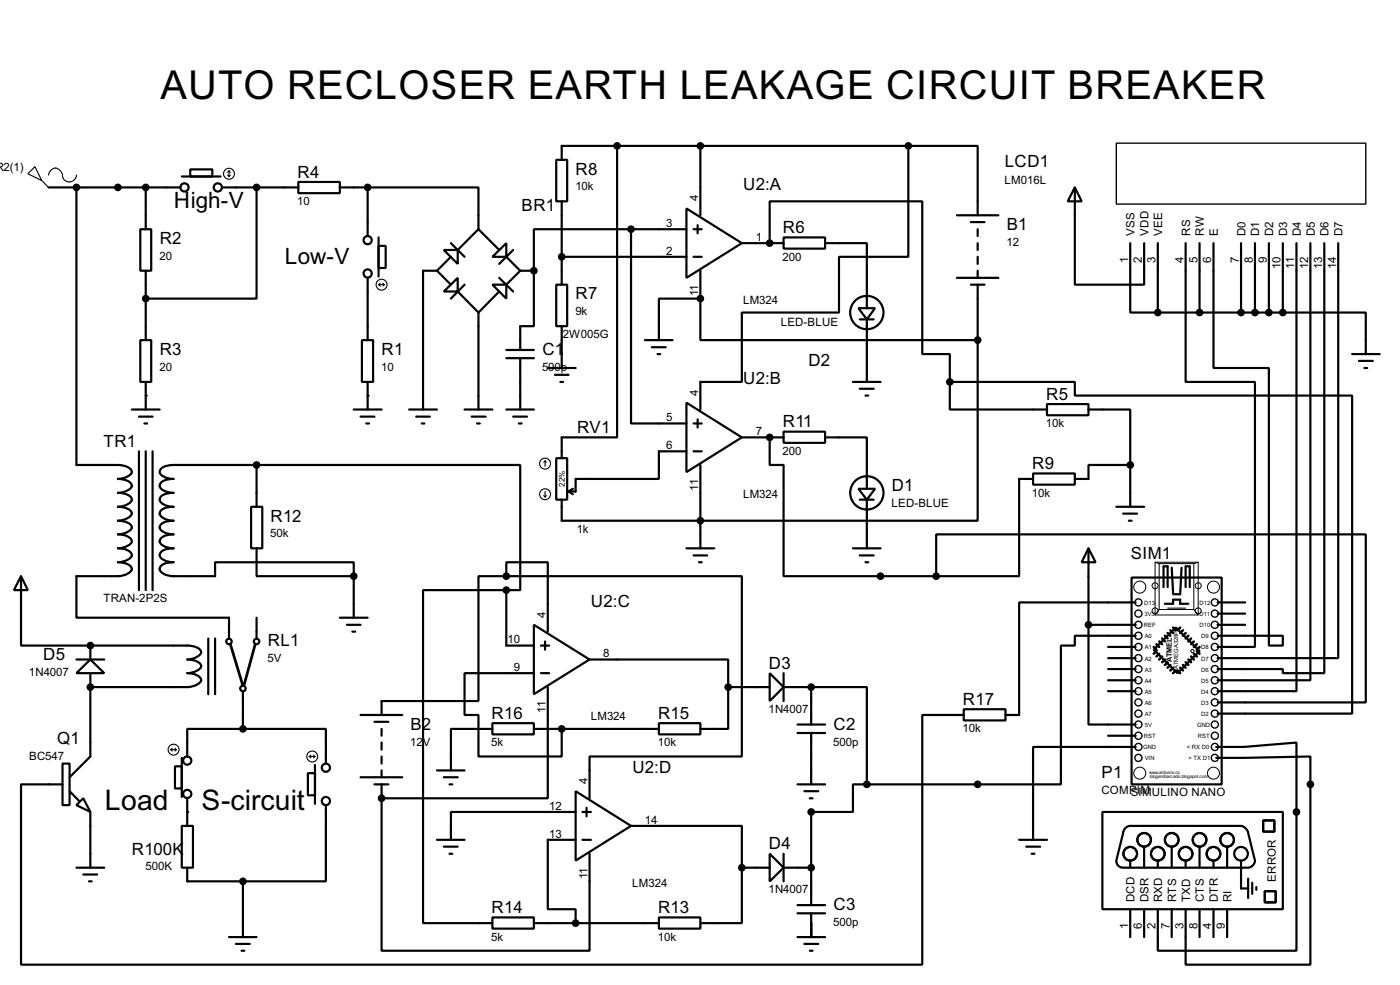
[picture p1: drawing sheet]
<svg xmlns="http://www.w3.org/2000/svg" width="256mm" height="180mm" viewBox="0 0 256 180" stroke-linecap="round" stroke-linejoin="round" font-family="sans-serif">
<g fill="none" stroke="#000" stroke-width=".4">
<path d="M8.9 34.3h24.2M14 34.3v50.8h7.6a2.33 2.33 0 0 1 2.6 1.3 2.68 2.68 0 0 1-2.6 1.3 3.1 3.1 0 0 1 2.5 .9 .88 .88 0 0 1-.7 1.2l-1.2 .3-.6 .1a3.2 3.2 0 0 1 2.5 .9 .9 .9 0 0 1-.7 1.2l-1.2 .4-.6 .1a3.2 3.2 0 0 1 2.5 .8 .89 .89 0 0 1-.7 1.2l-1.2 .4-.6 .1a3.2 3.2 0 0 1 2.5 .9 .86 .86 0 0 1-.7 1.2l-1.2 .3-.6 .1a2.33 2.33 0 0 1 2.6 1.3 2.68 2.68 0 0 1-2.6 1.3 3.1 3.1 0 0 1 2.5 .9 .88 .88 0 0 1-.7 1.2l-1.2 .3-.6 .1a3.2 3.2 0 0 1 2.5 .9 .9 .9 0 0 1-.7 1.2l-1.2 .4-.6 .1h-7.6v7.6h28v3.8M26.7 34.3v7.7M33.3 32.3h7.1M34.9 31h4v1.3h-4zM40.7 34.3h14M47 34.3v20.4h-20.3M54.7 33.3h7.6v2.1h-7.6zM62.3 34.3h5.1M67.4 34.3h20.3v7.7M67.4 34.3v8.9M101.9 29.3h2v7.6h-2z"/>
<path d="M102.9 36.9v15.2M113.1 26.7v53.4h-10.2v3.8M125.8 38.2l10.1 6.3-10.1 6.4zM128.3 26.7v12.7M166.4 26.7h12.7v12.7M166.4 26.7v20.3h-12.7v10.2h-17.8v12.7h-7.6v5.1M166.4 26.7h-63.5v2.6M175.3 39.4h7.6M196.9 34.3l1.3 2.6h-2.6zM196.9 34.3v17.8h12.7v-7.6M25.7 42h2v7.6h-2zM26.7 49.6v12.7"/>
<path d="M67.4 50.9v11.4M69.4 45h1.3v4.1h-1.3zM69.4 43.5v7.1M80.1 49.6h-2.6v25.4M80.1 49.6l2.5 2.5M81.3 45.8h2.6v2.5zM81.3 53.4l2.6-2.5v2.5zM82.6 44.5l2.5 2.5M82.6 47l-2.5 2.6M83.9 53.4l3.8 3.8M85.1 52.1l-2.5 2.6M87.7 57.2v17.8"/>
<path d="M87.7 42l-3.8 3.8M87.7 42l3.8 3.8M90.2 52.1h2.6v2.6zM90.2 47l2.6-2.5v2.5zM91.5 50.9l2.5 2.5M91.5 53.4l-3.8 3.8M92.8 47l2.5 2.6M94 45.8l-2.5 2.5M95.3 49.6l-2.5 2.5M95.3 49.6h2.5M97.8 49.6v10.1h-2.5v4.4M101.9 52.1h2v7.6h-2z"/>
<path d="M102.9 59.7v7.7M102.9 47h22.9M115.6 42v35.5h10.2M115.6 42h-17.8v7.6M115.6 42h10.2M127.1 47h1.5M127.1 42h1.5M127.8 41.2v1.5M128.3 54.7h-7.6v7.6M128.3 54.7v7.6h50.8M128.3 49.6v5.1M135.9 44.5h7.7"/>
<path d="M141 44.5v-7.6h28v27.9h5v5.1M143.6 43.5h7.6v2h-7.6zM151.2 44.5h7.6v11.9M157.3 56.4h3l-1.5 2.1zM157.5 58.5h2.6M158.8 58.5v11.4M175.3 50.9h7.6M177.9 40.7h2.5M177.9 52.1h2.5M179.1 42v1.2M179.1 44.5v1.3M179.1 47v1.3"/>
<path d="M179.1 49.6v1.3M179.1 52.1v10.2M207.1 44.5v12.7h5M212.1 57.2h22.9M212.1 44.5v12.7M217.2 44.5v25.4h12.7v48.5h-6.8M219.8 44.5v12.7M222.3 44.5v22.9h10.2v50.8h2.5v-1.8h-11.9M227.4 44.5v12.7M229.9 44.5v12.7M232.5 44.5v12.7M235 57.2h15.2v7.6"/>
<path d="M235 44.5v12.7M237.5 44.5v82h-14.4M240.1 44.5v80h-17M242.6 44.5v78.7h-7.6v-.7h-11.9M245.2 44.5v76h-22.1M24.2 75h5.1M25.5 76.3h2.5M25.7 62.3h2v7.6h-2zM26.5 77.5h.5M26.7 69.9v5.1M64.8 75h5.1M66.1 76.3h2.5"/>
<path d="M66.3 62.3h2.1v7.6h-2.1zM67.1 77.5h.5M67.4 69.9v5.1M75 75h5.1M76.3 76.3h2.5M77.3 77.5h.5M85.1 75h5.1M86.4 76.3h2.6M87.4 77.5h.5M92.8 75h5M92.8 64.1h5M92.8 65.6h5"/>
<path d="M94 76.3h2.6M95.1 77.5h.5M95.3 65.6v9.4M100.4 67.4h5.1M101.7 68.6h2.5M102.7 69.9h.5M118.2 62.3h5M119.4 63.6h2.6M120.5 64.8h.5M125.8 73.7l10.1 6.4-10.1 6.3zM127.1 77.5h1.5M127.8 76.8v1.5"/>
<path d="M143.6 79h7.6v2.1h-7.6zM156.3 69.9h5M157.5 71.2h2.6M158.6 72.4h.5M174 69.9v5.1h17.8M174 69.9h22.9v2.5h50.8v58.2h-24.6M179.1 62.3v33h-76.2v-3.8M191.8 74h7.6v2h-7.6zM199.4 75h7.7v10.1M247.7 64.8h5.1M249 66.1h2.5M250 67.4h.5"/>
<path d="M25.5 82.6v25.4M26.7 82.6v25.4M28 82.6v25.4M46 92.8h2.1v7.6h-2.1zM47 85.1h48.3v22.9h-2.5M47 85.1h-15.2a2.87 2.87 0 0 0-2.5 .9 .88 .88 0 0 0 .6 1.2l1.2 .4 .7 .1a2.84 2.84 0 0 0-2.5 .9 .89 .89 0 0 0 .6 1.2l1.2 .3 .7 .1a2.91 2.91 0 0 0-2.5 .9 .93 .93 0 0 0 .6 1.2l1.2 .4 .7 .1a2.91 2.91 0 0 0-2.5 .8 .91 .91 0 0 0 .6 1.2l1.2 .4 .7 .1a2.91 2.91 0 0 0-2.5 .9 .88 .88 0 0 0 .6 1.2l1.2 .3 .7 .1a2.87 2.87 0 0 0-2.5 .9 .88 .88 0 0 0 .6 1.2l1.2 .4 .7 .1a2.84 2.84 0 0 0-2.5 .9 .89 .89 0 0 0 .6 1.2l1.2 .3 .7 .1a2.91 2.91 0 0 0-2.5 .9 .93 .93 0 0 0 .6 1.2l1.2 .4 .7 .1h7.6v-2.6h25.4v2.6M47 85.1v7.7M101.9 83.9h2v7.6h-2zM104.2 90l.8 .5M105 89.5l-.8 .5M125.8 82.6h-5.1v5.1h-15.2v2.3h-1.3M127.1 82.6h1.5"/>
<path d="M128.3 85.1v15.3M135.9 80.1h7.7M141 80.1v5h2.6v20.4h27.9M151.2 80.1h7.6v9.4M157.3 89.5h3l-1.5 2zM157.5 91.5h2.6M158.8 91.5v8.9M189.3 86.7h7.6v2h-7.6zM189.3 87.7h-2.6v17.8h-15.2M204.5 92.8h5.1M205.8 94h2.5M206.8 95.3h.5"/>
<path d="M207.1 85.1h-7.7v2.6h-2.5M207.1 85.1v7.7M3.9 105.5l1.2 2.5h-2.5zM3.9 105.5v12.7h12.7M16.6 118.2h17.7a3.2 3.2 0 0 1 2.5 .8 .89 .89 0 0 1-.7 1.2l-1.2 .4-.6 .1a3.2 3.2 0 0 1 2.5 .9 .86 .86 0 0 1-.7 1.2l-1.2 .3-.6 .1a2.33 2.33 0 0 1 2.6 1.3 2.68 2.68 0 0 1-2.6 1.3h-17.7M16.6 118.2v2.5M38.2 116.9v10.2M39.4 116.9v10.2M47 100.4v5.1h17.8M47 113.1v3.8M62.3 113.1h5.1M63.6 114.4h2.5"/>
<path d="M64.6 115.6h.5M64.8 105.5v7.6M92.8 108h-15.3v61h12.7M92.8 105.5h-5.1v22.8h-17.8v2.6M92.8 105.5v-2.6h7.6v12.7M92.8 105.5h43.1v33h-27.9v7.6M92.8 108v10.2h5M97.8 114.4l10.2 6.3-10.2 6.4zM99.1 118.2h1.5M99.9 117.4v1.5M125.8 100.4h5.1M127.1 101.7h2.5"/>
<path d="M128.1 102.9h.5M156.3 100.4h5M157.5 101.7h2.6M158.6 102.9h.5M171.5 105.5v-7.7h78.7v30.8h-27.1M199.4 100.4l1.3 2.5h-2.5zM199.4 114.4v18.2h8.7M199.4 100.4v14M199.4 114.4h8.7M203 118.4h5.1M207.3 105.7h16.5v37.9h-16.5zM208.1 110.3h-21.4v20.6h-2.5"/>
<path d="M208.1 116.4h-11.2v1.8h-2.5v25.4h-35.6M213.2 107.5v-3.8h.7v3.8M213.4 110.5h1.5v-.7h1.3v.7h1.5M214.7 103.9l.2 4.6M215.4 114.9l4.4 4.3-4.1 4-4.3-4.3zM216.5 103.9l-.3 4.9h-1.3M217.2 107.5v-3.8h.8v3.8M223.1 114.4h5M223.1 112.3h5M223.1 110.3h5M11.5 139.8h1.3v7.6h-1.3zM14 123.2l2.6-2.5 2.5 2.5z"/>
<path d="M14 120.7h5.1M16.6 123.2v15.3l-3.8 3.8M33.3 138.7v7.2M44.5 133.4h15.2v6.4M44.5 133.4h-10.2v5.1M44.5 126.5v6.9M66.1 130.9h7.6M68.6 132.1h2.6M69.9 133.4v1.3M69.9 135.9v1.3M69.9 138.5v1.3M90.2 132.4h7.6v2h-7.6z"/>
<path d="M90.2 133.4h-7.6v7.6M97.8 123.2h-12.7v7.7h2.6v7.6h15.2v-5.1M97.8 133.4h22.9M99.1 123.2h1.5M100.4 125.8v20.3h-30.5M108 120.7h25.4v5.1M120.7 132.4h7.6v2h-7.6zM133.4 125.8v7.6h-5.1M133.4 125.8h7.6M141 123.2l2.6 2.6-2.6 2.5zM143.6 125.8h5M143.6 123.2v5.1"/>
<path d="M146.1 134.2h5.1M146.1 132.6h5.1M148.6 125.8h10.2v17.8M148.6 125.8v6.8M148.6 134.2v9.4M176.6 129.8h7.6v2.1h-7.6zM176.6 130.9h-7.6v45.7h-165.1v-33h7.6M203 126.5h5.1M203 124.5h5.1M203 122.5h5.1M203 134.7h5.1M203 120.5h5.1"/>
<path d="M208.1 136.7h-18.8v17M222.8 138.7l17.3-.2v38.1h-22.9v-10.2M222.8 136.7h5.1l9.6-.8v38.1h-25.4v-7.6M12.8 144.8l1.7 1.8M14 147.4l1.3-1.3 1.3 2.5zM14 158.8h5.1M16.6 148.6v10.2M32.1 140.3h1.2v4h-1.2zM33.3 151.2h2.1v7.6h-2.1zM34.3 158.8v2.5h10.2M34.3 146.1v5.1M56.4 141.5h1.3v4.1h-1.3z"/>
<path d="M57.7 140v7.1M59.7 147.4v13.9h-15.2M66.1 142.3h7.6M68.6 143.6h2.6M69.9 146.1v27.9h38.1v-17.7M69.9 141v1.3M69.9 143.6v2.5M80.1 153.7h5M80.1 141h5M81.3 142.3h2.6M81.3 155h2.6M82.4 143.6h.5"/>
<path d="M82.4 156.3h.5M105.5 144.8l10.1 6.4-10.1 6.3zM105.5 153.7h-5.1v12.7h5.1v2.6M105.5 148.6h-22.9v5.1M106.7 153.7h1.6M106.7 148.6h1.6M107.5 147.9v1.5M115.6 151.2h20.3v7.6M135.9 158.8v10.2h-7.6M135.9 158.8h5.1M141 156.3l2.6 2.5-2.6 2.5zM143.6 158.8h5"/>
<path d="M143.6 156.3v5M146.1 143.6h5.1M147.4 144.8h2.5M148.4 146.1h.5M158.8 143.6h-2.5v5h-7.7v17.1M186.7 153.7h5.1M188 155h2.6M189 156.3h.5M202 148.6h33v17.8h-33zM206.3 151.4l.8-.2h20.3a1.64 1.64 0 0 1 1.3 1.3l1.2 5a1.38 1.38 0 0 1-1.2 1.3h-22.9a1.22 1.22 0 0 1-1.3-1.3l1.3-5.4zM207.1 157.5v1.3M209.6 155v3.8"/>
<path d="M212.1 157.5v1.3M214.7 155v3.8M217.2 157.5v1.3M219.8 155v3.8M222.3 157.5v1.3M224.8 155v3.8M227.4 157.5v5.1h1.3M231.4 150.2h2.1v2h-2.1zM15.3 160.1h2.5M16.3 161.3h.5M42 171.5h5M43.2 172.8h2.6"/>
<path d="M44.3 174h.5M44.5 161.3v10.2M90.2 167.9h7.6v2.1h-7.6zM97.8 169h22.9M120.7 167.9h7.6v2.1h-7.6zM146.1 171.5h5.1M146.1 167.2h5.1M146.1 165.7h5.1M147.4 172.8h2.5M148.4 174h.5M148.6 167.2v4.3M207.1 166.4v5.1"/>
<path d="M209.6 166.4v5.1M214.7 166.4v5.1M219.8 166.4v5.1M222.3 166.4v5.1M224.8 166.4v5.1M228.7 160.8v3.6M229.4 161.6v2M230.2 162.4v.5M231.7 163.1h2v2.1h-2z"/>
<circle cx="33.8" cy="34.3" r=".75"/>
<circle cx="39.9" cy="34.3" r=".75"/>
<circle cx="67.3" cy="44" r=".75"/>
<circle cx="67.3" cy="50.1" r=".75"/>
<circle cx="158.8" cy="57.2" r="3.1"/>
<circle cx="158.8" cy="90.2" r="3.1"/>
<circle cx="41.9" cy="117.4" r=".5"/>
<circle cx="47" cy="117.4" r=".5"/>
<circle cx="34.3" cy="139.2" r=".75"/>
<circle cx="44.5" cy="126" r=".5"/>
<circle cx="34.3" cy="145.3" r=".75"/>
<circle cx="59.7" cy="140.5" r=".75"/>
<circle cx="59.7" cy="146.6" r=".75"/>
<circle cx="207" cy="156.3" r="1.25"/>
<circle cx="209.6" cy="153.7" r="1.25"/>
<circle cx="212.1" cy="156.3" r="1.25"/>
<circle cx="214.6" cy="153.7" r="1.25"/>
<circle cx="217.2" cy="156.3" r="1.25"/>
<circle cx="219.7" cy="153.7" r="1.25"/>
<circle cx="222.3" cy="156.3" r="1.25"/>
<circle cx="224.8" cy="153.7" r="1.25"/>
<circle cx="227.3" cy="156.3" r="1.25"/>
</g>
<g fill="#000">
<circle cx="97.8" cy="49.6" r=".2"/>
<circle cx="128.3" cy="54.7" r=".2"/>
<circle cx="141" cy="44.5" r=".2"/>
<circle cx="26.7" cy="72.4" r=".2"/>
<circle cx="67.4" cy="72.4" r=".2"/>
<circle cx="141" cy="80.1" r=".2"/>
<circle cx="16.6" cy="118.2" r=".2"/>
<circle cx="16.6" cy="125.8" r=".2"/>
<circle cx="34.3" cy="148.6" r=".2"/>
<circle cx="69.9" cy="146.1" r=".2"/>
</g>
<g fill="none" stroke="#000" stroke-width=".25">
<path d="M204.5 26.2h45.7v11.2h-45.7z"/>
<circle cx="208.5" cy="110.3" r=".65"/>
<circle cx="208.5" cy="116.4" r=".65"/>
<circle cx="208.5" cy="112.3" r=".65"/>
<circle cx="208.5" cy="114.4" r=".65"/>
<circle cx="208.5" cy="118.4" r=".65"/>
<circle cx="222.5" cy="114.4" r=".65"/>
<circle cx="222.5" cy="112.3" r=".65"/>
<circle cx="222.5" cy="118.4" r=".65"/>
<circle cx="222.5" cy="116.4" r=".65"/>
<circle cx="222.5" cy="110.3" r=".65"/>
<circle cx="208.5" cy="128.6" r=".65"/>
<circle cx="208.5" cy="120.5" r=".65"/>
<circle cx="208.5" cy="124.5" r=".65"/>
<circle cx="208.5" cy="126.5" r=".65"/>
<circle cx="208.5" cy="130.6" r=".65"/>
<circle cx="208.5" cy="136.7" r=".65"/>
<circle cx="208.5" cy="138.7" r=".65"/>
<circle cx="208.5" cy="132.6" r=".65"/>
<circle cx="208.5" cy="122.5" r=".65"/>
<circle cx="208.5" cy="134.7" r=".65"/>
<circle cx="222.5" cy="136.7" r=".65"/>
<circle cx="222.5" cy="138.7" r=".65"/>
<circle cx="222.5" cy="128.6" r=".65"/>
<circle cx="222.5" cy="134.7" r=".65"/>
<circle cx="222.5" cy="122.5" r=".65"/>
<circle cx="222.5" cy="126.5" r=".65"/>
<circle cx="222.5" cy="130.6" r=".65"/>
<circle cx="222.5" cy="132.6" r=".65"/>
<circle cx="222.5" cy="120.5" r=".65"/>
<circle cx="222.5" cy="124.5" r=".65"/>
</g>
<g fill="none" stroke="#000" stroke-width=".2">
<path d="M5.1 31.8l1.3-1.3 1.3 2.6zM7.7 33.1l1.2 1.2M8.9 32.1a1.25 1.25 0 0 1 1.1-1.3 1.25 1.25 0 0 1 1.4 .9 1.37 1.37 0 0 0 1.4 1.6 1.35 1.35 0 0 0 1.2-1.2M41.7 32.1l.3 .2M42 31.3v1M42 31.3l-.3 .3M42 31.3l.2 .3M42.2 32.1l-.2 .2M69.4 52.1h1M69.4 52.1l.3 .3M69.7 51.9l-.3 .2M70.2 51.9l.2 .2"/>
<path d="M70.4 52.1l-.2 .3M99.6 90.7l.3 .3M99.9 84.4l-.3 .2M99.9 84.4l.2 .2M99.9 84.4v1M99.9 90v1M100.1 90.7l-.2 .3M213.9 111.3h3.3M31.3 137.2h1M31.3 137.2l.3 .3M31.6 137l-.3 .2M32.1 137l.2 .2"/>
<path d="M32.3 137.2l-.2 .3M56.7 138.5h1M56.7 138.5l.3 .2M57 138.2l-.3 .3M57.5 138.2l.2 .3M57.7 138.5l-.2 .2"/>
<circle cx="41.9" cy="31.8" r="1"/>
<circle cx="69.9" cy="52.1" r="1"/>
<circle cx="99.8" cy="84.9" r="1"/>
<circle cx="99.8" cy="90.5" r="1"/>
<circle cx="31.8" cy="137.2" r="1"/>
<circle cx="57.2" cy="138.5" r="1"/>
</g>
<g fill="#000" stroke="#000" stroke-width=".4">
<circle cx="14" cy="34.3" r=".5"/>
<circle cx="21.6" cy="34.3" r=".5"/>
<circle cx="26.7" cy="34.3" r=".5"/>
<circle cx="47" cy="34.3" r=".5"/>
<circle cx="67.3" cy="34.3" r=".5"/>
<circle cx="113" cy="26.7" r=".5"/>
<circle cx="128.3" cy="26.7" r=".5"/>
<circle cx="166.4" cy="26.7" r=".5"/>
<circle cx="26.7" cy="54.7" r=".5"/>
<circle cx="97.8" cy="49.6" r=".5"/>
<circle cx="102.9" cy="47" r=".5"/>
<circle cx="115.6" cy="42" r=".5"/>
<circle cx="128.3" cy="54.7" r=".5"/>
<circle cx="141" cy="44.5" r=".5"/>
<circle cx="212.1" cy="57.2" r=".5"/>
<circle cx="219.7" cy="57.2" r=".5"/>
<circle cx="227.3" cy="57.2" r=".5"/>
<circle cx="229.9" cy="57.2" r=".5"/>
<circle cx="232.4" cy="57.2" r=".5"/>
<circle cx="235" cy="57.2" r=".5"/>
<circle cx="174" cy="69.9" r=".5"/>
<circle cx="179.1" cy="62.3" r=".5"/>
<circle cx="47" cy="85.1" r=".5"/>
<circle cx="128.3" cy="95.3" r=".5"/>
<circle cx="141" cy="80.1" r=".5"/>
<circle cx="207" cy="85.1" r=".5"/>
<circle cx="16.5" cy="118.2" r=".5"/>
<circle cx="64.8" cy="105.5" r=".5"/>
<circle cx="92.7" cy="105.5" r=".5"/>
<circle cx="92.7" cy="108" r=".5"/>
<circle cx="161.3" cy="105.5" r=".5"/>
<circle cx="171.5" cy="105.5" r=".5"/>
<circle cx="199.4" cy="114.4" r=".5"/>
<circle cx="16.5" cy="125.8" r=".5"/>
<circle cx="44.5" cy="133.4" r=".5"/>
<circle cx="102.9" cy="133.4" r=".5"/>
<circle cx="133.4" cy="125.8" r=".5"/>
<circle cx="148.6" cy="125.8" r=".5"/>
<circle cx="69.9" cy="146.1" r=".5"/>
<circle cx="135.9" cy="158.8" r=".5"/>
<circle cx="148.6" cy="148.6" r=".5"/>
<circle cx="148.6" cy="158.8" r=".5"/>
<circle cx="158.8" cy="143.6" r=".5"/>
<circle cx="179.1" cy="143.6" r=".5"/>
<circle cx="237.5" cy="148.6" r=".5"/>
<circle cx="240" cy="143.6" r=".5"/>
<circle cx="44.5" cy="161.3" r=".5"/>
<circle cx="105.4" cy="169" r=".5"/>
</g>
<path d="M42.2 117.9l2.3 7.6M46.8 117.9l-2 7.4" fill="none" stroke="#000" stroke-width=".5"/>
<g fill="none" stroke="#000" stroke-width=".18">
<path d="M211.6 102.9h7.9v9.7h-7.9zM211.6 102.9l.8 .3M212.4 103.2h6.3v8.4h-6.3zM212.4 111.6l-.8 1M218.7 111.6l.8 1M219.5 102.9l-.8 .3"/>
<circle cx="208.8" cy="107.5" r="1.1"/>
<circle cx="211.6" cy="107.2" r=".55"/>
<circle cx="211.6" cy="111.8" r=".55"/>
<circle cx="218.4" cy="119.2" r=".3"/>
<circle cx="219.5" cy="107.2" r=".55"/>
<circle cx="219.5" cy="111.8" r=".55"/>
<circle cx="222.3" cy="107.5" r="1.1"/>
<circle cx="208.8" cy="141.5" r="1.1"/>
<circle cx="222.3" cy="141.5" r="1.1"/>
</g>
<g fill="none" stroke="#000" stroke-width=".45">
<path d="M211.4 118.4l.5 .5M211.9 119.2l-.5 .5M211.9 117.9l.5 .5M212.4 119.7l-.5 .5M212.4 117.4l.5 .5M212.9 116.9l.5 .5M213.4 116.4l.5 .5M213.9 115.9l.5 .5M214.4 115.4l.5 .5M214.9 114.9l.5 .5M216.2 114.9l-.5 .5M216.7 115.4l-.5 .5"/>
<path d="M217.2 115.9l-.5 .5M217.7 116.4l-.5 .5M218.2 116.9l-.5 .5M218.7 117.4l-.5 .5M218.7 119.7l.6 .5M219.3 117.9l-.6 .5M219.3 119.2l.5 .5M219.8 118.4l-.5 .5M212.9 120.2l-.5 .5M213.4 120.7l-.5 .5M213.9 121.2l-.5 .5M214.4 121.7l-.5 .5"/>
<path d="M214.9 122.2l-.5 .5M215.4 122.7l-.5 .5M215.7 122.7l.5 .5M216.2 122.2l.5 .5M216.7 121.7l.5 .5M217.2 121.2l.5 .5M217.7 120.7l.5 .5M218.2 120.2l.5 .5"/>
</g>
<text font-size="8.2" x="29.4" y="18.1">AUTO RECLOSER EARTH LEAKAGE CIRCUIT BREAKER</text>
<g font-size="5.8">
<text x="19.2" y="148.3">Load</text>
<text x="36.9" y="148.3">S-circuit</text>
</g>
<g font-size="4.6">
<text x="31.9" y="38.1">High-V</text>
<text x="52.2" y="48.3">Low-V</text>
</g>
<g font-size="3.5">
<text x="54.5" y="32.5">R4</text>
<text x="105.5" y="31.9">R8</text>
<text x="136.2" y="34.8">U2:A</text>
<text x="184.1" y="30.7">LCD1</text>
<text x="95.6" y="38.6">BR1</text>
<text x="29.3" y="44.6">R2</text>
<text x="143.4" y="42.7">R6</text>
<text x="184.5" y="42.1">B1</text>
<text x="105.5" y="54.8">R7</text>
<text x="29.3" y="64.9">R3</text>
<text x="69.9" y="64.9">R1</text>
<text x="99.4" y="64.9">C1</text>
<text x="136.2" y="70.4">U2:B</text>
<text x="148.1" y="67">D2</text>
<text x="191.7" y="73.2">R5</text>
<text x="19" y="81.8">TR1</text>
<text x="105.7" y="79.3">RV1</text>
<text x="143.4" y="78.2">R11</text>
<text x="163.4" y="89.9">D1</text>
<text x="189.1" y="85.9">R9</text>
<text x="49.6" y="95.5">R12</text>
<text x="207.2" y="102.3">SIM1</text>
<text x="108.3" y="111">U2:C</text>
<text x="49.1" y="118.3">RL1</text>
<text x="7.9" y="120.9">D5</text>
<text x="140.9" y="122.4">D3</text>
<text x="90.1" y="131.6">R16</text>
<text x="120.6" y="131.6">R15</text>
<text x="176.4" y="129">R17</text>
<text x="10.5" y="136.1">Q1</text>
<text x="75.2" y="133.6">B2</text>
<text x="152.7" y="133.6">C2</text>
<text x="115.9" y="141.5">U2:D</text>
<text x="201.8" y="142.5">P1</text>
<text x="140.9" y="155.5">D4</text>
<text x="24.2" y="156.4">R100K</text>
<text x="90.1" y="167.1">R14</text>
<text x="120.6" y="167.1">R13</text>
<text x="152.7" y="166.6">C3</text>
</g>
<g font-size="2.4">
<text x="-.9" y="31.3">R</text>
<text x=".7" y="31.3">2(1)</text>
<text x="105.4" y="34.9">10k</text>
<text x="184" y="33.6">LM016L</text>
<text x="54.5" y="37.6">10</text>
<text x="122.1" y="41.6">3</text>
<text x="127.9" y="36.9" transform="rotate(-90 127.9 36.9)">4</text>
<text x="29.2" y="47.6">20</text>
<text x="122.1" y="46.6">2</text>
<text x="138.5" y="44.1">1</text>
<text x="143.4" y="47.7">200</text>
<text x="184.4" y="45">12</text>
<text x="207.9" y="43.2" transform="rotate(-90 207.9 43.2)">VSS</text>
<text x="210.4" y="43.2" transform="rotate(-90 210.4 43.2)">VDD</text>
<text x="212.9" y="43.2" transform="rotate(-90 212.9 43.2)">VEE</text>
<text x="218" y="43.2" transform="rotate(-90 218 43.2)">RS</text>
<text x="220.6" y="43.2" transform="rotate(-90 220.6 43.2)">RW</text>
<text x="223.1" y="43.2" transform="rotate(-90 223.1 43.2)">E</text>
<text x="228.2" y="43.2" transform="rotate(-90 228.2 43.2)">D0</text>
<text x="230.7" y="43.2" transform="rotate(-90 230.7 43.2)">D1</text>
<text x="233.3" y="43.2" transform="rotate(-90 233.3 43.2)">D2</text>
<text x="235.8" y="43.2" transform="rotate(-90 235.8 43.2)">D3</text>
<text x="238.3" y="43.2" transform="rotate(-90 238.3 43.2)">D4</text>
<text x="240.9" y="43.2" transform="rotate(-90 240.9 43.2)">D5</text>
<text x="243.4" y="43.2" transform="rotate(-90 243.4 43.2)">D6</text>
<text x="246" y="43.2" transform="rotate(-90 246 43.2)">D7</text>
<text x="206.7" y="48.2" transform="rotate(-90 206.7 48.2)">1</text>
<text x="209.2" y="48.2" transform="rotate(-90 209.2 48.2)">2</text>
<text x="211.7" y="48.1" transform="rotate(-90 211.7 48.1)">3</text>
<text x="216.8" y="48.2" transform="rotate(-90 216.8 48.2)">4</text>
<text x="219.4" y="48.2" transform="rotate(-90 219.4 48.2)">5</text>
<text x="221.9" y="48.1" transform="rotate(-90 221.9 48.1)">6</text>
<text x="227" y="48.1" transform="rotate(-90 227 48.1)">7</text>
<text x="229.5" y="48.2" transform="rotate(-90 229.5 48.2)">8</text>
<text x="232.1" y="48.2" transform="rotate(-90 232.1 48.2)">9</text>
<text x="234.6" y="49.3" transform="rotate(-90 234.6 49.3)">10</text>
<text x="237.1" y="49.1" transform="rotate(-90 237.1 49.1)">11</text>
<text x="239.7" y="49.3" transform="rotate(-90 239.7 49.3)">12</text>
<text x="242.2" y="49.3" transform="rotate(-90 242.2 49.3)">13</text>
<text x="244.8" y="49.3" transform="rotate(-90 244.8 49.3)">14</text>
<text x="105.4" y="57.7">9k</text>
<text x="127.9" y="54.3" transform="rotate(-90 127.9 54.3)">11</text>
<text x="136.1" y="55.6">LM324</text>
<text x="143" y="59.8">LED-BLUE</text>
<text x="103.1" y="61.9">2W005G</text>
<text x="29.2" y="67.9">20</text>
<text x="69.9" y="67.9">10</text>
<text x="99.3" y="67.9">500p</text>
<text x="122.1" y="77.1">5</text>
<text x="127.9" y="72.4" transform="rotate(-90 127.9 72.4)">4</text>
<text x="122.1" y="82.2">6</text>
<text x="138.5" y="79.7">7</text>
<text x="143.4" y="83.3">200</text>
<text x="191.6" y="78.2">10k</text>
<text x="127.9" y="89.8" transform="rotate(-90 127.9 89.8)">11</text>
<text x="136.1" y="91.2">LM324</text>
<text x="163.3" y="92.8">LED-BLUE</text>
<text x="189.1" y="90.9">10k</text>
<text x="49.5" y="98.4">50k</text>
<text x="105.7" y="97.5">1k</text>
<text x="18.9" y="110.2">TRAN-2P2S</text>
<text x="100" y="113.1" transform="rotate(-90 100 113.1)">4</text>
<text x="93" y="117.8">10</text>
<text x="5.3" y="123.8">1N4007</text>
<text x="49" y="121.2">5V</text>
<text x="94.2" y="122.8">9</text>
<text x="110.5" y="120.3">8</text>
<text x="100" y="130.5" transform="rotate(-90 100 130.5)">11</text>
<text x="108.2" y="131.8">LM324</text>
<text x="140.8" y="130.5">1N4007</text>
<text x="75.2" y="136.5">12V</text>
<text x="90" y="136.6">5k</text>
<text x="120.5" y="136.6">10k</text>
<text x="152.7" y="136.5">500p</text>
<text x="176.4" y="134.1">10k</text>
<text x="5.3" y="139">BC547</text>
<text x="107.6" y="143.5" transform="rotate(-90 107.6 143.5)">4</text>
<text x="100.6" y="148.2">12</text>
<text x="201.8" y="145.4">COMPIM</text>
<text x="207.1" y="145.8">SIMULINO NANO</text>
<text x="100.6" y="153.3">13</text>
<text x="118.2" y="150.8">14</text>
<text x="26.7" y="159.3">500K</text>
<text x="107.6" y="161" transform="rotate(-90 107.6 161)">11</text>
<text x="233.7" y="161.4" transform="rotate(-90 233.7 161.4)">ERROR</text>
<text x="115.8" y="162.3">LM324</text>
<text x="140.8" y="163.5">1N4007</text>
<text x="207.9" y="165.1" transform="rotate(-90 207.9 165.1)">DCD</text>
<text x="210.4" y="165.1" transform="rotate(-90 210.4 165.1)">DSR</text>
<text x="212.9" y="165.1" transform="rotate(-90 212.9 165.1)">RXD</text>
<text x="215.5" y="165.1" transform="rotate(-90 215.5 165.1)">RTS</text>
<text x="218" y="165.1" transform="rotate(-90 218 165.1)">TXD</text>
<text x="220.6" y="165.1" transform="rotate(-90 220.6 165.1)">CTS</text>
<text x="223.1" y="165.1" transform="rotate(-90 223.1 165.1)">DTR</text>
<text x="225.6" y="165.1" transform="rotate(-90 225.6 165.1)">RI</text>
<text x="90" y="172.2">5k</text>
<text x="120.5" y="172.2">10k</text>
<text x="152.7" y="169.5">500p</text>
<text x="206.7" y="170.1" transform="rotate(-90 206.7 170.1)">1</text>
<text x="209.2" y="170.1" transform="rotate(-90 209.2 170.1)">6</text>
<text x="211.7" y="170.1" transform="rotate(-90 211.7 170.1)">2</text>
<text x="214.3" y="170.1" transform="rotate(-90 214.3 170.1)">7</text>
<text x="216.8" y="170.1" transform="rotate(-90 216.8 170.1)">3</text>
<text x="219.4" y="170.1" transform="rotate(-90 219.4 170.1)">8</text>
<text x="221.9" y="170.1" transform="rotate(-90 221.9 170.1)">4</text>
<text x="224.4" y="170.1" transform="rotate(-90 224.4 170.1)">9</text>
</g>
<text font-size="1.7" x="103.5" y="89.1" transform="rotate(-90 103.5 89.1)">22%</text>
<text font-size="1.5" x="214.7" y="121.1" transform="rotate(-90 214.7 121.1)">ATMEL</text>
<g font-size="1.2">
<text x="209.6" y="110.7">D13</text>
<text x="209.7" y="112.8">3V3</text>
<text x="219.8" y="110.7">D12</text>
<text x="219.8" y="112.8">D11</text>
<text x="209.5" y="114.8">REF</text>
<text x="209.7" y="118.9">A1</text>
<text x="209.7" y="116.8">A0</text>
<text x="219.8" y="114.8">D10</text>
<text x="220.1" y="116.8">D9</text>
<text x="220.1" y="118.9">D8</text>
<text x="209.7" y="125">A4</text>
<text x="209.7" y="122.9">A3</text>
<text x="209.7" y="120.9">A2</text>
<text x="215.9" y="122.4" transform="rotate(-90 215.9 122.4)">ATMEGA328P</text>
<text x="220.1" y="120.9">D7</text>
<text x="220.1" y="122.9">D6</text>
<text x="220.1" y="125">D5</text>
<text x="209.7" y="131.1">A7</text>
<text x="209.7" y="129">A6</text>
<text x="209.7" y="127">A5</text>
<text x="220.1" y="127">D4</text>
<text x="220.1" y="129">D3</text>
<text x="220.1" y="131.1">D2</text>
<text x="209.4" y="137.2">GND</text>
<text x="209.5" y="135.1">RST</text>
<text x="209.7" y="133.1">5V</text>
<text x="217.4" y="137.2">&lt; RX D0</text>
<text x="219.3" y="133.1">GND</text>
<text x="219.4" y="135.1">RST</text>
<text x="209.7" y="139.2">VIN</text>
<text x="217.8" y="139.2">&gt; TX D1</text>
</g>
<g font-size="1">
<text x="210.5" y="141.7">www.arduino.cc</text>
<text x="210.7" y="142.4">blogembarcado.blogspot.com</text>
</g>
</svg>
